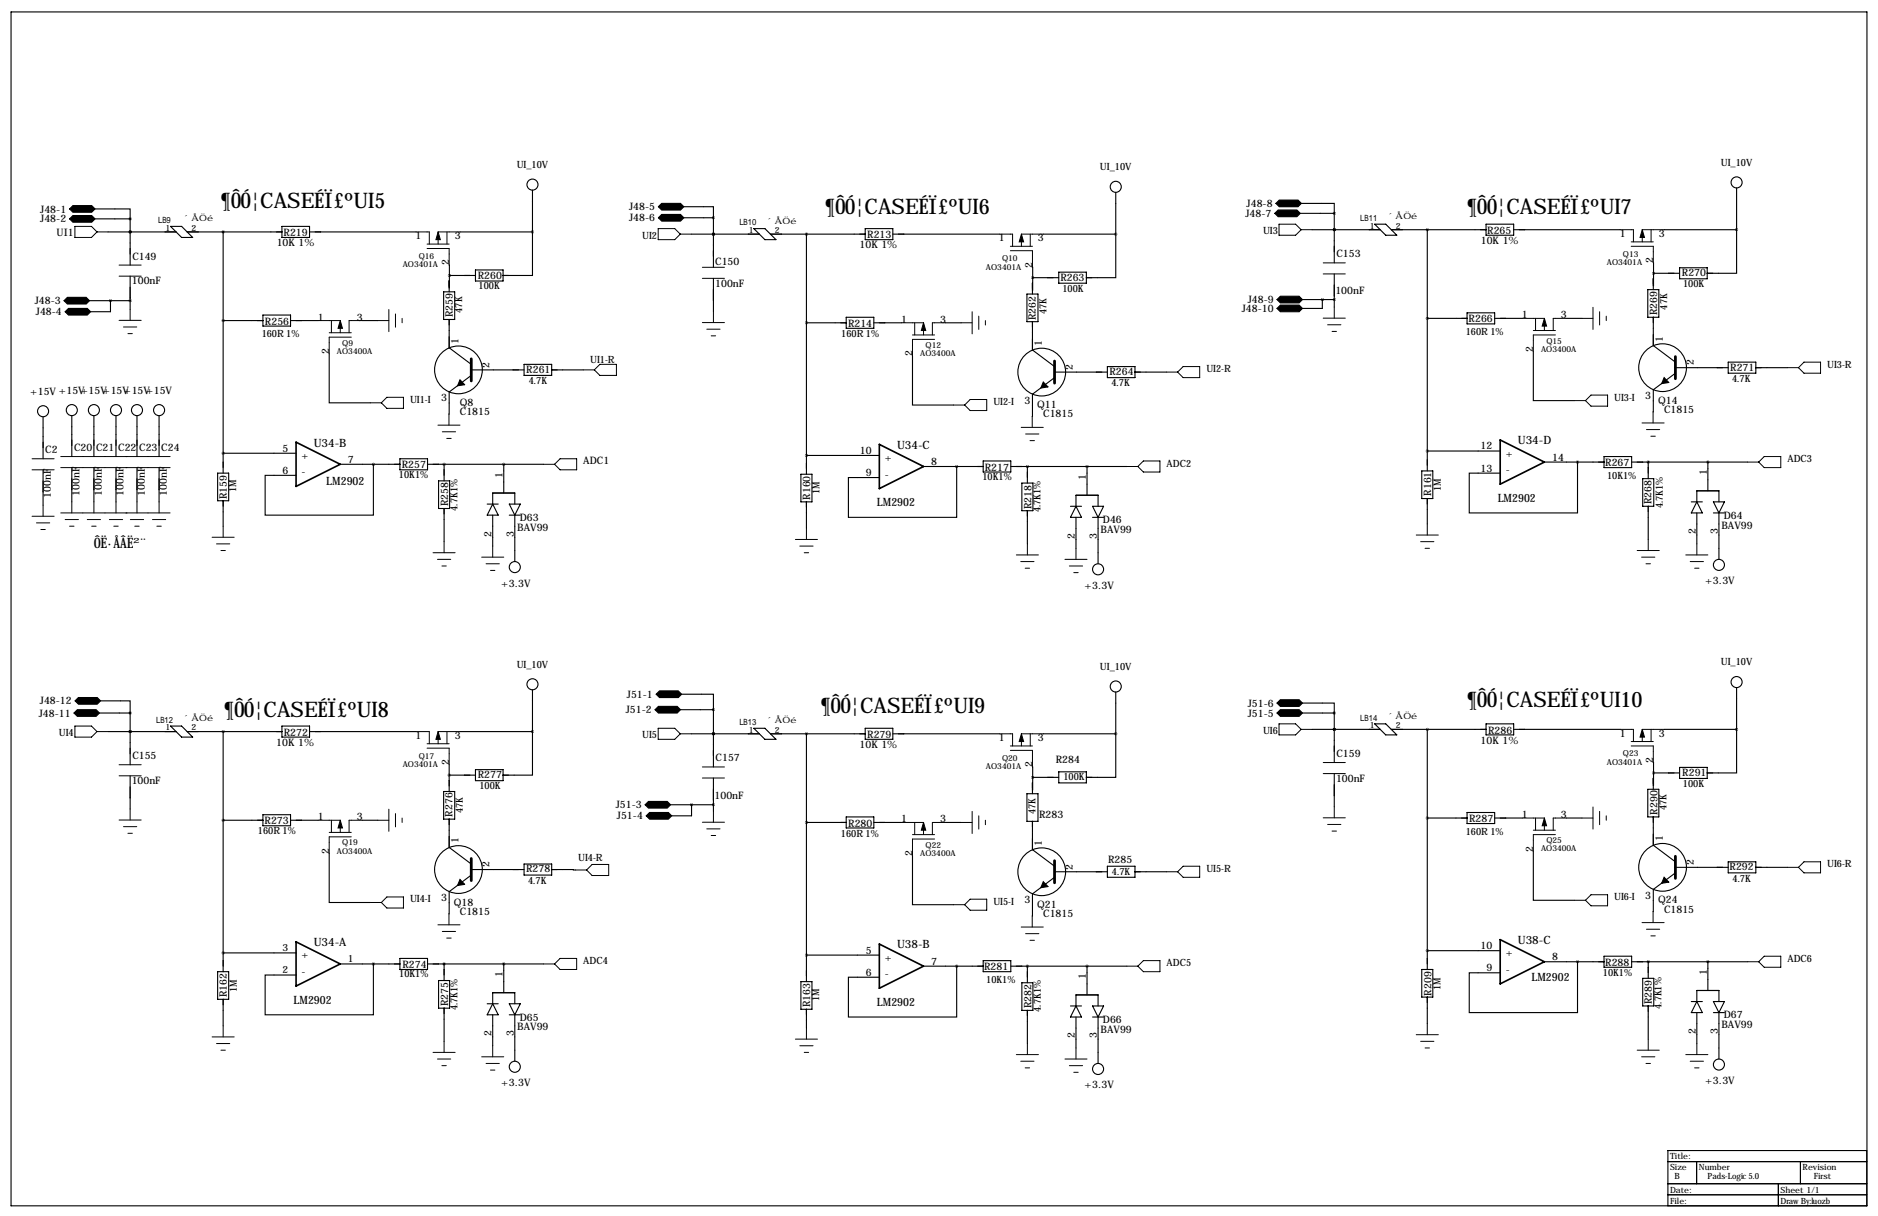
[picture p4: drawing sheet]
<svg xmlns="http://www.w3.org/2000/svg" width="432mm" height="279mm" viewBox="0 0 432 279" stroke-linecap="round" stroke-linejoin="round" font-family="sans-serif">
<g fill="none" stroke="#000" stroke-width=".25">
<path d="M2.5 2.7h426.8v274.4h-426.8zM21.8 50.3h8.1M21.8 48h8.1v2.3M24.8 53.3h15.7M29.9 53.3h.1M29.9 50.3v10.6M39.2 52h2.6l2.5 2.6h-2.5zM43 53.3h21.8M51.3 53.3v55.4M64.8 52h6.4v2.6h-6.4zM71.2 53.3h24.5M105.8 53.3h16.6"/>
<path d="M122.4 53.3v10h-6.7M122.4 43.7v9.6M157.2 47.5h6.8v2.5M157.2 50h6.8M159 53.8h15.6M164 53.8h.1M164 50v11.4M173.3 52.5h2.6l2.5 2.6h-2.5zM177.1 53.8h21.8M185.4 53.8v55.2M198.9 52.5h6.4v2.6h-6.4zM205.3 53.8h24.5"/>
<path d="M239.9 53.8h16.6M256.5 53.8v10h-6.7M256.5 44.2v9.6M299 49h7.8M299.2 46.7h7.6v2.3M301.7 52.8h15.6M306.8 52.8h.1M306.8 49v11.4M316.1 51.5h2.5l2.6 2.6h-2.6zM319.9 52.8h21.8M328.2 52.8v55.4M341.7 51.5h6.3v2.6h-6.3z"/>
<path d="M348 52.8h24.5M382.7 52.8h16.6M399.3 52.8v10h-6.8M399.3 43.2v9.6M20.6 69.1h9.3M25.4 69.1v2.5h-4.6M29.9 63.4v7.7M51.3 73.7h9.2M60.5 72.4h6.3v2.5h-6.3zM66.8 73.7h6.4M83.3 73.7h3.6M102 67.1h2.5v6.3h-2.5z"/>
<path d="M103.3 60.9v2.4M103.3 73.4v6.5l5.1 3.8M103.3 63.3v3.8M103.3 63.3h6M109.3 62h6.4v2.6h-6.4zM164 64v7.6M185.4 74.2h9.2M194.6 72.9h6.3v2.5h-6.3zM200.9 74.2h6.4M217.4 74.2h3.6M236.1 67.6h2.6v6.3h-2.6zM237.4 61.4v2.4"/>
<path d="M237.4 73.9v6.5l5.1 3.8M237.4 63.8v3.8M237.4 63.8h6M243.4 62.5h6.4v2.6h-6.4zM299.5 68.8h7.3M304 68.8h.1M304 68.8v2.1h-4.5M306.8 62.9v7.7M328.2 73.2h9.1M337.3 71.9h6.4v2.5h-6.4zM343.7 73.2h6.3M360.2 73.2h3.5"/>
<path d="M378.9 66.5h2.5v6.4h-2.5zM380.1 60.4l.1 2.4M380.1 72.9v6.5l5.1 3.8M380.2 62.8l-.1 3.7M380.2 62.8h6M386.2 61.5h6.3v2.6h-6.3zM9.9 95.8v9.6M16.5 95.5v9.4M21.6 95.5v9.4M26.7 95.5v9.4M31.5 95.5v9.4M36.6 95.5v9.4"/>
<path d="M75.7 81.3v11.3h9.4M108.4 86.3l-5.1 3.8-.1 5M108.4 85h12.1M120.5 83.7h6.3v2.6h-6.3zM126.8 85h7.3M209.8 81.8v11.3h9.5M242.5 86.8l-5.1 3.8-.1 5.1M242.5 85.5h12.1M254.6 84.2h6.4v2.6h-6.4zM261 85.5h7.2M352.6 80.8v11.2h9.4M385.2 85.8l-5.1 3.8v5"/>
<path d="M385.2 84.5h12.2M397.4 83.2h6.3v2.6h-6.3zM403.7 84.5h7.3M9.9 107.9v8.2M16.5 107.4v7.9M21.6 107.4v7.9M26.7 107.4v7.9M31.5 107.4v7.9M36.6 107.4v7.9M50 108.7h2.6v6.4h-2.6zM51.3 104.1h16.8M51.3 115.1v5.8"/>
<path d="M78.2 106.7h13.7M85.9 106.7v11.7h-24.9v-9.2h7.1M91.9 105.4h6.4v2.5h-6.4zM98.3 106.7h26.7M100.8 110.5h2.6v6.3h-2.6zM102.1 106.7v3.8M102.1 116.8v7.7M112 115.8h2.6M113.3 115.8l1.3 2.6h-2.6zM113.3 115.8v-2.5h5.1v2.5M113.3 118.4v7.1M115.8 106.7v6.6"/>
<path d="M117.1 118.4h2.5M117.1 115.8h2.5l-1.2 2.6zM118.4 118.4v10.6M184.1 109h2.6v6.3h-2.6zM185.4 104.6h16.8M185.4 115.3v6.1M212.3 107.2h13.8M220 107.2v11.7h-24.9v-9.2h7.1M226.1 105.9h6.3v2.6h-6.3zM232.4 107.2h26.7M234.9 111h2.6v6.3h-2.6zM236.2 107.2v3.8"/>
<path d="M236.2 117.3v7.7M246.1 116.3h2.6M247.4 116.3l1.3 2.6h-2.6zM247.4 116.3v-2.5h5.1v2.5M247.4 118.9v7.1M249.9 107.2v6.6M251.2 118.9h2.5M251.2 116.3h2.5l-1.2 2.6zM252.5 118.9v10.6M326.9 108.2h2.5v6.4h-2.5zM328.2 103.6h16.7M328.2 114.6v5.8"/>
<path d="M355.1 106.2h13.7M362.7 106.2v11.7h-24.9v-9.2h7.1M368.8 104.9h6.4v2.5h-6.4zM375.2 106.2h26.6M377.7 110h2.5v6.3h-2.5zM379 106.2v3.8M379 116.3v7.7M388.9 115.3h2.5M390.1 115.3l1.3 2.6h-2.5zM390.1 115.3v-2.5h5.1v2.5M390.1 117.9v7.1M392.7 106.2v6.6"/>
<path d="M394 117.9h2.5M394 115.3h2.5l-1.3 2.6zM395.2 117.9v10.6M122.4 158.5v9.6M156.7 159.5h7.3v3.6M256.5 159v9.6M399.3 158v9.6M22.9 163.8h7M23.1 161h6.8v2.8M24.8 168.1h15.7M29.9 168.1h.1M29.9 163.8v11.9"/>
<path d="M29.9 178.3v7.6M39.2 166.8h2.6l2.5 2.6h-2.5zM43 168.1h21.8M51.3 168.1v55.2M64.8 166.8h6.4v2.6h-6.4zM71.2 168.1h24.5M103.3 178.1h6M103.3 178.1v3.8M103.3 175.7v2.4M105.8 168.1h16.6M109.3 176.8h6.4v2.6h-6.4zM122.4 168.1v10h-6.7"/>
<path d="M156.5 163.1h7.5M159 168.6h15.6M164 168.6h.1M164 163.1v13.1M164 178.8v7.6M173.3 167.3h2.6l2.5 2.6h-2.5zM177.1 168.6h21.8M185.4 168.6v57M198.9 167.3h6.4v2.6h-6.4zM205.3 168.6h24.5M237.4 176.2v2.4M237.4 178.6v3.8"/>
<path d="M237.4 178.6h6M239.9 168.6h16.6M243.4 177.3h6.4v2.6h-6.4zM256.5 168.6v10h-6.7M299.5 161.5h7.3v2.3M299.5 163.8h7.3M301.7 167.6h15.6M306.8 167.6h.1M306.8 163.8v11.4M306.8 177.7v7.7M316.1 166.3h2.5l2.6 2.6h-2.6zM319.9 167.6h21.8"/>
<path d="M328.2 167.6v55.2M341.7 166.3h6.3v2.6h-6.3zM348 167.6h24.5M380.1 175.2l.1 2.4M380.2 177.6l-.1 3.8M380.2 177.6h6M382.7 167.6h16.6M386.2 176.3h6.3v2.6h-6.3zM399.3 167.6v10h-6.8M51.3 188.5h9.2M60.5 187.2h6.3v2.5h-6.3zM66.8 188.5h6.4"/>
<path d="M75.7 196.1v11.3h9.4M83.3 188.5h3.6M102 181.9h2.5v6.3h-2.5zM103.3 188.2v6.5l5.1 3.8M108.4 199.8h12.1M120.5 198.5h6.3v2.6h-6.3zM126.8 199.8l5.5 .1M154.2 184.9h9.8M159 184.9v2.6h-4.6M185.4 189h9.2M194.6 187.7h6.3v2.5h-6.3zM200.9 189h6.4"/>
<path d="M209.8 196.6v11.3h9.5M217.4 189h3.6M236.1 182.4h2.6v6.3h-2.6zM237.4 188.7v6.5l5.1 3.8M254.6 199h6.4v2.6h-6.4zM328.2 188h9.1M337.3 186.7h6.4v2.5h-6.4zM343.7 188h6.3M352.6 195.6v11.3h9.4M360.2 188h3.5M378.9 181.4h2.5v6.3h-2.5zM380.1 187.7v6.5l5.1 3.8"/>
<path d="M385.2 199.3h12.2M397.4 198h6.3v2.6h-6.3zM403.7 199.3h7.3M51.3 218.9h16.8M108.4 201.1l-5.1 3.8-.1 5.1M185.4 219.5h16.8M242.5 201.6l-5.1 3.8-.1 5.1M242.5 200.3h12.1M261 200.3h7.2M328.2 218.4h16.7M368.8 219.7h6.4v2.5h-6.4zM385.2 200.6l-5.1 3.8v5"/>
<path d="M50 223.3h2.6v6.3h-2.6zM51.3 229.6v6.1M78.2 221.5h13.7M85.9 221.5v11.7h-24.9v-9.2h7.1M91.9 220.2h6.4v2.6h-6.4zM98.3 221.5h26.7M100.8 225.3h2.6v6.3h-2.6zM102.1 221.5v3.8M102.1 231.6v7.7M112 230.6h2.6M113.3 230.6v-2.5h5.1v2.5M113.3 233.2v7.1"/>
<path d="M113.3 230.6l1.3 2.6h-2.6zM115.8 221.5v6.6M117.1 233.2h2.5M117.1 230.6h2.5l-1.2 2.6zM118.4 233.2v10.6M184.1 225.6h2.6v6.3h-2.6zM185.4 231.9v4.3M212.3 222h13.8M220 222v11.7h-24.9v-9.2h7.1M226.1 220.7h6.3v2.6h-6.3zM232.4 222h26.7M234.9 225.8h2.6v6.4h-2.6z"/>
<path d="M236.2 222v3.8M236.2 232.2v7.6M246.1 231.1h2.6M247.4 231.1v-2.5h5.1v2.5M247.4 233.7v7.1M247.4 231.1l1.3 2.6h-2.6zM249.9 222v6.6M251.2 233.7h2.5M251.2 231.1h2.5l-1.2 2.6zM252.5 233.7v10.6M326.9 222.8h2.5v6.3h-2.5zM328.2 229.1v6.1"/>
<path d="M355.1 221h13.7M362.7 221v11.7h-24.9v-9.2h7.1M375.2 221h26.6M377.7 224.8h2.5v6.3h-2.5zM379 221v3.8M379 231.1v7.7M388.9 230.1h2.5M390.1 230.1v-2.5h5.1v2.5M390.1 232.7v7.1M390.1 230.1l1.3 2.6h-2.5zM392.7 221v6.6M394 232.7h2.5"/>
<path d="M394 230.1h2.5l-1.3 2.6zM395.2 232.7v10.6M383.5 266.9h45.7M383.5 277.1v-12.7h45.7v12.7M383.5 272h45.7M383.5 274.5h45.7M390.1 266.9v5.1M408.9 272v5.1M414 266.9v5.1"/>
<circle cx="122.4" cy="42.4" r="1.27"/>
<circle cx="256.5" cy="42.9" r="1.27"/>
<circle cx="399.3" cy="41.9" r="1.27"/>
<circle cx="9.9" cy="94.5" r="1.27"/>
<circle cx="16.5" cy="94.2" r="1.27"/>
<circle cx="21.6" cy="94.2" r="1.27"/>
<circle cx="26.7" cy="94.2" r="1.27"/>
<circle cx="31.5" cy="94.2" r="1.27"/>
<circle cx="36.6" cy="94.2" r="1.27"/>
<circle cx="105.4" cy="85" r="5.5"/>
<circle cx="239.5" cy="85.5" r="5.5"/>
<circle cx="382.3" cy="84.5" r="5.5"/>
<circle cx="118.4" cy="130.3" r="1.27"/>
<circle cx="252.5" cy="130.8" r="1.27"/>
<circle cx="395.2" cy="129.8" r="1.27"/>
<circle cx="122.4" cy="157.2" r="1.27"/>
<circle cx="256.5" cy="157.7" r="1.27"/>
<circle cx="399.3" cy="156.7" r="1.27"/>
<circle cx="105.4" cy="199.8" r="5.5"/>
<circle cx="382.3" cy="199.3" r="5.5"/>
<circle cx="239.5" cy="200.3" r="5.5"/>
<circle cx="118.4" cy="245.1" r="1.27"/>
<circle cx="252.5" cy="245.6" r="1.27"/>
<circle cx="395.2" cy="244.6" r="1.27"/>
</g>
<g fill="none" stroke="#000" stroke-width=".23">
<path d="M17.2 52h3.8l1.3 1.3-1.3 1.3h-3.8zM22.3 53.3h2.5M95.7 53.3h3v2.8M98.2 56.1h5.1M98.2 57.1h5.1v3.8M100.7 54.6v1.5M100.7 53.3h5.1M102.8 53.3v2.8M151.3 52.5h3.8l1.3 1.3-1.3 1.3h-3.8zM156.4 53.8h2.6M229.8 53.8h3v2.8M232.3 56.6h5.1"/>
<path d="M232.3 57.6h5.1v3.8M234.8 55.1v1.5M234.8 53.8h5.1M236.9 53.8v2.8M294.1 51.5h3.8l1.3 1.3-1.3 1.3h-3.8zM299.2 52.8h2.5M372.5 52.8h3.1v2.8M375.1 56.6h5v3.8M375.1 55.6h5M377.6 54.1v1.5M377.6 52.8h5.1M379.6 52.8v2.8"/>
<path d="M27.4 60.9h5.1M27.4 63.4h5.1M27.4 73.6h5.1M28.4 75.1h3M29.4 76.7h1M29.9 71.1v2.5M73.2 73.7h5M75.7 76.5h5.1M76.2 73.7v2.8M78.2 74.9v1.6M80.8 77.5h-5.1v3.8M83.3 73.7h-3v2.8"/>
<path d="M86.9 73.7h2.5M89.4 71.1v5.1M90.9 72.1v3.1M92.5 73.2v1M161.5 61.4h5.1M161.5 64h5.1M161.5 74.1h5.1M162.5 75.6h3.1M163.5 77.2h1M164 71.6v2.5M207.3 74.2h5M209.8 77h5.1"/>
<path d="M210.3 74.2v2.8M212.3 75.4v1.6M214.9 78h-5.1v3.8M217.4 74.2h-3v2.8M221 74.2h2.5M223.5 71.6v5.1M225 72.6v3.1M226.6 73.7v1M304.2 60.4h5.1M304.2 62.9h5.1M304.2 73.1h5.1M305.3 74.6h3"/>
<path d="M306.3 76.1h1M306.8 70.6v2.5M350 73.2h5.1M352.6 75.9h5M353.1 73.2v2.7M355.1 74.4v1.5M357.6 77h-5v3.8M360.2 73.2h-3.1v2.7M363.7 73.2h2.6M366.3 70.6v5.1M367.8 71.6v3.1M369.3 72.6v1.1"/>
<path d="M85.1 92.6h2.6M87.7 92.6l1.3-1.3h3.8v2.5h-3.8zM100.7 97.7h5.1M101.7 99.2h3M103.2 95.1v2.6M134.1 85h2.6M136.7 85l1.2-1.3h3.8v2.6h-3.8zM219.3 93.1h2.5M221.8 93.1l1.3-1.3h3.8v2.5h-3.8zM234.8 98.2h5.1M235.8 99.7h3.1M237.3 95.7v2.5"/>
<path d="M268.2 85.5h2.6M272 84.2h3.8v2.6h-3.8l-1.2-1.3zM362 92h2.5M364.5 92l1.3-1.2h3.8v2.5h-3.8zM377.5 97.2h5.1M378.6 98.7h3M380.1 94.6v2.6M411 84.5h2.5M414.8 83.2h3.8v2.6h-3.8l-1.3-1.3zM7.4 105.4h5M7.4 107.9h5M7.4 118.6h5"/>
<path d="M9.9 116.1v2.5M14 104.9h25.1M14 107.4h25.1M14 117.9h25.1M15 119.4h3M16.5 115.3v2.6M20.1 119.4h3M21.6 115.3v2.6M25.1 119.4h3.1M26.7 115.3v2.6M30 119.4h3M31.5 115.3v2.6"/>
<path d="M35.1 119.4h3M36.6 115.3v2.6M102.7 100.7h1M125 106.7h2.5M128.8 105.4h3.8v2.5h-3.8l-1.3-1.2zM236.8 101.2h1M259.1 107.2h2.5M261.6 107.2l1.3-1.3h3.8v2.6h-3.8zM379.6 100.2h1M401.8 106.2h2.6M405.6 104.9h3.8v2.5h-3.8l-1.2-1.2zM8.4 120.1h3"/>
<path d="M9.4 121.7h1M16 120.9h1M21.1 120.9h1M26.2 120.9h1M31 120.9h1M36.1 120.9h1M48.8 123.4h5M49.8 125h3M50.8 126.5h1M51.3 120.9v2.5M99.6 127h5M100.6 128.5h3"/>
<path d="M101.6 130h1M102.1 124.5v2.5M110.7 128h5.1M111.8 129.5h3M112.8 131.1h1M113.3 125.5v2.5M182.9 124h5.1M183.9 125.5h3M184.9 127h1M185.4 121.4v2.6M233.7 127.5h5.1M234.7 129h3"/>
<path d="M235.7 130.6h1M236.2 125v2.5M244.9 128.5h5M245.9 130h3M246.9 131.6h1M247.4 126v2.5M325.6 122.9h5.1M326.6 124.5h3.1M327.7 126h1M328.2 120.4v2.5M376.4 126.5h5.1M377.4 128h3.1"/>
<path d="M378.5 129.5h1M379 124v2.5M387.6 127.5h5.1M388.6 129h3.1M389.6 130.6h1.1M390.1 125v2.5M17.2 166.8h3.8l1.3 1.3-1.3 1.3h-3.8zM22.3 168.1h2.5M27.4 175.7h5.1M27.4 178.3h5.1M95.7 168.1h3v2.8M98.2 171.9h5.1v3.8"/>
<path d="M98.2 170.9h5.1M100.7 169.4v1.5M100.7 168.1h5.1M102.8 168.1v2.8M151.3 167.3h3.8l1.3 1.3-1.3 1.3h-3.8zM156.4 168.6h2.6M161.5 176.2h5.1M161.5 178.8h5.1M229.8 168.6h3v2.8M232.3 172.4h5.1v3.8M232.3 171.4h5.1M234.8 169.9v1.5"/>
<path d="M234.8 168.6h5.1M236.9 168.6v2.8M294.1 166.3h3.8l1.3 1.3-1.3 1.3h-3.8zM299.2 167.6h2.5M304.2 175.2h5.1M304.2 177.7h5.1M372.5 167.6h3.1v2.8M375.1 171.4h5v3.8M375.1 170.4h5M377.6 168.9v1.5M377.6 167.6h5.1M379.6 167.6v2.8"/>
<path d="M27.4 188.4h5.1M28.4 189.9h3M29.4 191.5h1M29.9 185.9v2.5M73.2 188.5h5M75.7 191.3h5.1M76.2 188.5v2.8M78.2 189.7v1.6M80.8 192.3h-5.1v3.8M83.3 188.5h-3v2.8M86.9 188.5h2.5M89.4 185.9v5.1"/>
<path d="M90.9 186.9v3.1M92.5 188v1M132.3 199.9h2.6M136.1 198.6h3.9v2.6h-3.9l-1.2-1.3zM161.5 188.9h5.1M162.5 190.4h3.1M163.5 192h1M164 186.4v2.5M207.3 189h5M209.8 191.8h5.1M210.3 189v2.8M212.3 190.2v1.6"/>
<path d="M214.9 192.8h-5.1v3.8M217.4 189h-3v2.8M221 189h2.5M223.5 186.4v5.1M225 187.5v3M226.6 188.5v1M272 199h3.8v2.6h-3.8l-1.2-1.3zM304.2 187.9h5.1M305.3 189.4h3M306.3 191h1M306.8 185.4v2.5M350 188h5.1"/>
<path d="M352.6 190.8h5M353.1 188v2.8M355.1 189.2v1.6M357.6 191.8h-5v3.8M360.2 188h-3.1v2.8M363.7 188h2.6M366.3 185.4v5.1M367.8 186.4v3.1M369.3 187.5v1M411 199.3h2.5M414.8 198h3.8v2.6h-3.8l-1.3-1.3zM85.1 207.4h2.6"/>
<path d="M89 206.1h3.8v2.5h-3.8l-1.3-1.2zM100.7 212.5h5.1M101.7 214h3M102.7 215.5h1M103.2 210v2.5M219.3 207.9h2.5M221.8 207.9l1.3-1.3h3.8v2.5h-3.8zM234.8 213h5.1M235.8 214.5h3.1M236.8 216.1h1M237.3 210.5v2.5M268.2 200.3h2.6"/>
<path d="M362 206.9h2.5M365.8 205.6h3.8v2.5h-3.8l-1.3-1.2zM377.5 212h5.1M378.6 213.5h3M379.6 215h1M380.1 209.4v2.6M405.6 219.7h3.8v2.5h-3.8l-1.2-1.2zM48.8 238.3h5M49.8 239.8h3M51.3 235.7v2.6M102.1 239.3v2.5M125 221.5h2.5"/>
<path d="M127.5 221.5l1.3-1.3h3.8v2.6h-3.8zM182.9 238.8h5.1M185.4 236.2v2.6M236.2 239.8v2.5M259.1 222h2.5M261.6 222l1.3-1.3h3.8v2.6h-3.8zM325.6 237.7h5.1M326.6 239.3h3.1M328.2 235.2v2.5M379 238.8v2.5M390.1 239.8v2.5M401.8 221h2.6"/>
<path d="M50.8 241.3h1M99.6 241.8h5M100.6 243.3h3M101.6 244.9h1M110.7 242.8h5.1M111.8 244.3h3M112.8 245.9h1M113.3 240.3v2.5M183.9 240.3h3M184.9 241.8h1M233.7 242.3h5.1M234.7 243.8h3"/>
<path d="M235.7 245.4h1M244.9 243.3h5M245.9 244.9h3M246.9 246.4h1M247.4 240.8v2.5M327.7 240.8h1M376.4 241.3h5.1M377.4 242.8h3.1M378.5 244.3h1M387.6 242.3h5.1M388.6 243.8h3.1M389.6 245.4h1.1"/>
</g>
<path d="M68.1 101.6l10.1 5.1-10.1 5.1zM202.2 102.1l10.1 5.1-10.1 5.1zM344.9 101.1l10.2 5.1-10.2 5.1zM68.1 216.4l10.1 5.1-10.1 5.1zM202.2 216.9l10.1 5.1-10.1 5.1zM344.9 215.9l10.2 5.1-10.2 5.1z" fill="none" stroke="#000" stroke-width=".38"/>
<path d="M100.7 53.3l.5 1.8h-1zM234.8 53.8l.6 1.8h-1.1zM377.6 52.8l.5 1.8h-1zM78.2 73.7l.5 1.7h-1zM212.3 74.2l.6 1.7h-1.1zM355.1 73.2l.5 1.7h-1zM100.7 168.1l.5 1.8h-1zM234.8 168.6l.6 1.8h-1.1zM377.6 167.6l.5 1.8h-1zM78.2 188.5l.5 1.7h-1zM212.3 189l.6 1.8h-1.1zM355.1 188l.5 1.7h-1z" fill="#000" stroke="#000" stroke-width=".23"/>
<path d="M108.4 82.4v5.1M242.5 83v5M385.2 81.9v5.1M108.4 197.3v5M242.5 197.8v5M385.2 196.7v5.1" fill="none" stroke="#000" stroke-width=".63"/>
<g fill="#000" stroke="#000" stroke-width=".25">
<path d="M16.8 47.2h4.3l.7 .8-.7 .8h-4.3l-.8-.8zM16 50.3l.8-.8h4.3l.7 .8-.7 .8h-4.3zM152.1 46.7h4.4l.7 .8-.7 .8h-4.4l-.7-.8zM152.1 49.3h4.4l.7 .7-.7 .8h-4.4l-.7-.8zM293.9 48.3h4.3l.8 .7-.8 .8h-4.3l-.8-.8zM293.4 46.7l.7-.7h4.3l.8 .7-.8 .8h-4.3zM15.5 68.3h4.3l.8 .8-.8 .7h-4.3l-.8-.7zM15 71.6l.7-.7h4.4l.7 .7-.7 .8h-4.4zM293.6 68.8l.8-.7h4.3l.8 .7-.8 .8h-4.3zM294.4 70.1h4.3l.8 .8-.8 .7h-4.3l-.8-.7zM105.8 87.3l1 1.1-1.6 .2zM239.9 87.8l1 1.1-1.6 .3z"/>
<path d="M382.6 86.8l1.1 1.1-1.6 .2zM150.9 159.5l.7-.7h4.4l.7 .7-.7 .8h-4.4zM17.8 163.1h4.3l.8 .7-.8 .8h-4.3l-.8-.8zM18 160.3h4.4l.7 .7-.7 .8h-4.4l-.7-.8zM150.6 163.1l.8-.8h4.3l.8 .8-.8 .7h-4.3zM294.4 163.1h4.3l.8 .7-.8 .8h-4.3l-.8-.8zM294.4 160.8h4.3l.8 .7-.8 .8h-4.3l-.8-.8zM148.3 184.9l.8-.8h4.3l.8 .8-.8 .8h-4.3zM148.6 187.5l.8-.8h4.3l.7 .8-.7 .7h-4.3zM105.8 202.1l1 1.1-1.6 .3zM239.9 202.6l1 1.1-1.6 .3zM382.6 201.6l1.1 1.1-1.6 .2z"/>
</g>
<path d="M103.3 63.3a.05 .05 0 0 0 .1 0 .05 .05 0 0 0-.1 0zM122.4 53.3a.05 .05 0 0 0 .1 0 .05 .05 0 0 0-.1 0zM85.8 106.7a.05 .05 0 0 0 .1 0 .05 .05 0 0 0-.1 0zM164 53.8a.05 .05 0 0 0 .1 0 .05 .05 0 0 0-.1 0zM237.4 63.8a.05 .05 0 0 0 .1 0 .05 .05 0 0 0-.1 0zM256.5 53.8a.05 .05 0 0 0 .1 0 .05 .05 0 0 0-.1 0zM249.9 107.2a.05 .05 0 0 0 .1 0 .05 .05 0 0 0-.1 0zM219.9 107.2a.05 .05 0 0 0 .1 0 .05 .05 0 0 0-.1 0zM328.1 52.8a.05 .05 0 0 0 .1 0 .05 .05 0 0 0-.1 0zM328.1 73.2a.05 .05 0 0 0 .1 0 .05 .05 0 0 0-.1 0zM328.1 103.6a.05 .05 0 0 0 .1 0 .05 .05 0 0 0-.1 0zM378.9 106.2a.05 .05 0 0 0 .1 0 .05 .05 0 0 0-.1 0zM122.4 168.1a.05 .05 0 0 0 .1 0 .05 .05 0 0 0-.1 0zM85.8 221.5a.05 .05 0 0 0 .1 0 .05 .05 0 0 0-.1 0zM164 168.6a.05 .05 0 0 0 .1 0 .05 .05 0 0 0-.1 0zM237.4 178.6a.05 .05 0 0 0 .1 0 .05 .05 0 0 0-.1 0zM256.5 168.6a.05 .05 0 0 0 .1 0 .05 .05 0 0 0-.1 0zM249.9 222a.05 .05 0 0 0 .1 0 .05 .05 0 0 0-.1 0zM219.9 222a.05 .05 0 0 0 .1 0 .05 .05 0 0 0-.1 0zM328.1 167.6a.05 .05 0 0 0 .1 0 .05 .05 0 0 0-.1 0zM328.1 188a.05 .05 0 0 0 .1 0 .05 .05 0 0 0-.1 0zM328.1 218.4a.05 .05 0 0 0 .1 0 .05 .05 0 0 0-.1 0zM378.9 221a.05 .05 0 0 0 .1 0 .05 .05 0 0 0-.1 0zM164 53.8a.05 .05 0 0 0 .1 0 .05 .05 0 0 0-.1 0zM164 50a.05 .05 0 0 0 .1 0 .05 .05 0 0 0-.1 0zM304 68.8a.05 .05 0 0 0 .1 0 .05 .05 0 0 0-.1 0zM164 168.6a.05 .05 0 0 0 .1 0 .05 .05 0 0 0-.1 0zM164 163.1a.05 .05 0 0 0 .1 0 .05 .05 0 0 0-.1 0zM164 184.9a.05 .05 0 0 0 .1 0 .05 .05 0 0 0-.1 0z" fill="#000" stroke="#000" stroke-width=".63"/>
<g font-size="4.9">
<text x="50.8" y="47.8">¶ÔÓ¦CASEÉÏ£ºUI5</text>
<text x="189.7" y="49.3">¶ÔÓ¦CASEÉÏ£ºUI6</text>
<text x="337.3" y="49.3">¶ÔÓ¦CASEÉÏ£ºUI7</text>
<text x="51.6" y="164.8">¶ÔÓ¦CASEÉÏ£ºUI8</text>
<text x="188.7" y="163.8">¶ÔÓ¦CASEÉÏ£ºUI9</text>
<text x="337.3" y="162.6">¶ÔÓ¦CASEÉÏ£ºUI10</text>
</g>
<text font-size="3.3" x="21.6" y="126">ÔË·ÅÂË²¨</text>
<g font-size="2.6">
<text x="72.1" y="102.6">U34-B</text>
<text x="206.2" y="103.1">U34-C</text>
<text x="349" y="102.1">U34-D</text>
<text x="75" y="111.5">LM2902</text>
<text x="201.6" y="116.3">LM2902</text>
<text x="344.4" y="115.3">LM2902</text>
<text x="72.1" y="217.4">U34-A</text>
<text x="206.2" y="217.9">U38-B</text>
<text x="349" y="216.9">U38-C</text>
<text x="352.1" y="225.4">LM2902</text>
<text x="67.5" y="230.6">LM2902</text>
<text x="201.6" y="231.1">LM2902</text>
</g>
<g font-size="2.4">
<text x="286.6" y="47.6">J48-8</text>
<text x="9.3" y="48.8">J48-1</text>
<text x="9.3" y="51.1">J48-2</text>
<text x="144.6" y="48.3">J48-5</text>
<text x="144.6" y="50.9">J48-6</text>
<text x="286.4" y="49.9">J48-7</text>
<text x="341.9" y="53.7">R265</text>
<text x="13" y="54.3">UI1</text>
<text x="30.4" y="59.6">C149</text>
<text x="63.6" y="56.6">10K 1%</text>
<text x="65.2" y="54.3">R219</text>
<text x="95.6" y="55">1</text>
<text x="104.5" y="55">3</text>
<text x="197.6" y="57">10K 1%</text>
<text x="199.4" y="54.8">R213</text>
<text x="229.7" y="55.5">1</text>
<text x="238.7" y="55.5">3</text>
<text x="307.3" y="59.1">C153</text>
<text x="340.5" y="56">10K 1%</text>
<text x="372.4" y="54.4">1</text>
<text x="381.4" y="54.4">3</text>
<text x="30.3" y="65.4">100nF</text>
<text x="103.3" y="61" transform="rotate(-90 103.3 61)">2</text>
<text x="109.8" y="64">R260</text>
<text x="164.4" y="60.9">C150</text>
<text x="164.4" y="65.9">100nF</text>
<text x="237.4" y="61.5" transform="rotate(-90 237.4 61.5)">2</text>
<text x="243.8" y="64.5">R263</text>
<text x="380.1" y="60.5" transform="rotate(-90 380.1 60.5)">2</text>
<text x="386.7" y="63.4">R270</text>
<text x="8" y="69.9">J48-3</text>
<text x="285.5" y="71.7">J48-10</text>
<text x="286.9" y="69.7">J48-9</text>
<text x="307" y="67.7">100nF</text>
<text x="8.2" y="72.5">J48-4</text>
<text x="60.9" y="74.6">R256</text>
<text x="73.1" y="73.7">1</text>
<text x="82" y="73.7">3</text>
<text x="104.1" y="72.9" transform="rotate(-90 104.1 72.9)">R259</text>
<text x="195" y="75.1">R214</text>
<text x="207.2" y="74.2">1</text>
<text x="216.2" y="74.2">3</text>
<text x="238.2" y="73.5" transform="rotate(-90 238.2 73.5)">R262</text>
<text x="337.7" y="74.1">R266</text>
<text x="349.9" y="73.2">1</text>
<text x="358.9" y="73.2">3</text>
<text x="381" y="72.4" transform="rotate(-90 381 72.4)">R269</text>
<text x="75.7" y="81.4" transform="rotate(-90 75.7 81.4)">2</text>
<text x="105.4" y="79" transform="rotate(-90 105.4 79)">1</text>
<text x="209.8" y="81.9" transform="rotate(-90 209.8 81.9)">2</text>
<text x="239.6" y="79.5" transform="rotate(-90 239.6 79.5)">1</text>
<text x="352.6" y="80.9" transform="rotate(-90 352.6 80.9)">2</text>
<text x="382.3" y="78.5" transform="rotate(-90 382.3 78.5)">1</text>
<text x="389.4" y="84" transform="rotate(-90 389.4 84)">2</text>
<text x="112.6" y="84.5" transform="rotate(-90 112.6 84.5)">2</text>
<text x="121" y="85.6">R261</text>
<text x="246.7" y="85" transform="rotate(-90 246.7 85)">2</text>
<text x="255.1" y="86.1">R264</text>
<text x="397.8" y="85.2">R271</text>
<text x="6.9" y="90.7">+15V +15V</text>
<text x="18.6" y="90.4">+15V</text>
<text x="23.7" y="90.4">+15V</text>
<text x="28.5" y="90.4">+15V</text>
<text x="33.6" y="90.4">+15V</text>
<text x="101.4" y="92.2">3</text>
<text x="105.7" y="93.3">Q8</text>
<text x="105.7" y="95.4">C1815</text>
<text x="235.5" y="92.7">3</text>
<text x="238.5" y="93.8">Q11</text>
<text x="239.9" y="95.9">C1815</text>
<text x="378.3" y="91.7">3</text>
<text x="381.2" y="92.8">Q14</text>
<text x="382.6" y="94.9">C1815</text>
<text x="10.4" y="104.1">C2</text>
<text x="17" y="103.6">C20</text>
<text x="22.1" y="103.6">C21</text>
<text x="27.2" y="103.6">C22</text>
<text x="32" y="103.6">C23</text>
<text x="37.1" y="103.6">C24</text>
<text x="64.9" y="103.8">5</text>
<text x="80" y="106.3">7</text>
<text x="92.4" y="107.6">R257</text>
<text x="134.1" y="106.7">ADC1</text>
<text x="197.7" y="104.3">10</text>
<text x="214.1" y="106.8">8</text>
<text x="340.4" y="103.3">12</text>
<text x="356.9" y="105.8">14</text>
<text x="369.1" y="107.1">R267</text>
<text x="18.3" y="113.9" transform="rotate(-90 18.3 113.9)">100nF</text>
<text x="23.4" y="114" transform="rotate(-90 23.4 114)">100nF</text>
<text x="28.4" y="113.9" transform="rotate(-90 28.4 113.9)">100nF</text>
<text x="33.3" y="113.9" transform="rotate(-90 33.3 113.9)">100nF</text>
<text x="38.4" y="113.9" transform="rotate(-90 38.4 113.9)">100nF</text>
<text x="64.9" y="108.9">6</text>
<text x="115.6" y="109.7" transform="rotate(-90 115.6 109.7)">1</text>
<text x="199" y="109.4">9</text>
<text x="226.4" y="108.2">R217</text>
<text x="249.7" y="110.2" transform="rotate(-90 249.7 110.2)">1</text>
<text x="329.1" y="113.9" transform="rotate(-90 329.1 113.9)">R161</text>
<text x="340.4" y="108.4">13</text>
<text x="392.4" y="109.2" transform="rotate(-90 392.4 109.2)">1</text>
<text x="11.7" y="114.5" transform="rotate(-90 11.7 114.5)">100nF</text>
<text x="52.1" y="114.7" transform="rotate(-90 52.1 114.7)">R159</text>
<text x="103.1" y="116.3" transform="rotate(-90 103.1 116.3)">R258</text>
<text x="119.5" y="119.7">D63</text>
<text x="186.3" y="114.8" transform="rotate(-90 186.3 114.8)">R160</text>
<text x="237.1" y="117" transform="rotate(-90 237.1 117)">R218</text>
<text x="379.7" y="115.9" transform="rotate(-90 379.7 115.9)">R268</text>
<text x="396.4" y="119.2">D64</text>
<text x="113" y="123.3" transform="rotate(-90 113 123.3)">2</text>
<text x="118.1" y="123.3" transform="rotate(-90 118.1 123.3)">3</text>
<text x="118.9" y="122">BAV99</text>
<text x="247.1" y="123.8" transform="rotate(-90 247.1 123.8)">2</text>
<text x="252.2" y="123.8" transform="rotate(-90 252.2 123.8)">3</text>
<text x="253" y="122.5">BAV99</text>
<text x="253.6" y="120.2">D46</text>
<text x="389.9" y="122.8" transform="rotate(-90 389.9 122.8)">2</text>
<text x="395" y="122.8" transform="rotate(-90 395 122.8)">3</text>
<text x="395.8" y="121.4">BAV99</text>
<text x="115.2" y="134.8">+3.3V</text>
<text x="249.3" y="135.3">+3.3V</text>
<text x="392.1" y="134.3">+3.3V</text>
<text x="9.2" y="161.9">J48-12</text>
<text x="144.1" y="160.3">J51-1</text>
<text x="8.9" y="164.7">J48-11</text>
<text x="143.9" y="163.9">J51-2</text>
<text x="286.9" y="164.7">J51-5</text>
<text x="286.9" y="162.4">J51-6</text>
<text x="63.5" y="171.5">10K 1%</text>
<text x="65.2" y="169.1">R272</text>
<text x="95.6" y="169.8">1</text>
<text x="104.5" y="169.8">3</text>
<text x="197.6" y="172">10K 1%</text>
<text x="199.4" y="169.6">R279</text>
<text x="229.7" y="170.3">1</text>
<text x="238.7" y="170.3">3</text>
<text x="307.3" y="173.9">C159</text>
<text x="340.4" y="170.9">10K 1%</text>
<text x="342.1" y="168.6">R286</text>
<text x="372.4" y="169.3">1</text>
<text x="381.4" y="169.3">3</text>
<text x="30.4" y="174.4">C155</text>
<text x="103.3" y="175.8" transform="rotate(-90 103.3 175.8)">2</text>
<text x="109.8" y="178.7">R277</text>
<text x="164.5" y="175">C157</text>
<text x="237.4" y="176.3" transform="rotate(-90 237.4 176.3)">2</text>
<text x="242.7" y="175.2">R284</text>
<text x="307.2" y="179.7">100nF</text>
<text x="380.1" y="175.3" transform="rotate(-90 380.1 175.3)">2</text>
<text x="386.8" y="178.2">R291</text>
<text x="30.3" y="180.2">100nF</text>
<text x="141.6" y="185.7">J51-3</text>
<text x="164.3" y="183.5">100nF</text>
<text x="60.8" y="189.4">R273</text>
<text x="73.1" y="188.5">1</text>
<text x="82" y="188.5">3</text>
<text x="104" y="187.6" transform="rotate(-90 104 187.6)">R276</text>
<text x="141.9" y="188.3">J51-4</text>
<text x="195" y="189.9">R280</text>
<text x="207.2" y="189">1</text>
<text x="216.2" y="189">3</text>
<text x="238.9" y="187.8">R283</text>
<text x="337.8" y="189">R287</text>
<text x="349.9" y="188">1</text>
<text x="358.9" y="188">3</text>
<text x="381.1" y="187.2" transform="rotate(-90 381.1 187.2)">R290</text>
<text x="75.7" y="196.2" transform="rotate(-90 75.7 196.2)">2</text>
<text x="105.4" y="193.8" transform="rotate(-90 105.4 193.8)">1</text>
<text x="209.8" y="196.7" transform="rotate(-90 209.8 196.7)">2</text>
<text x="239.6" y="194.3" transform="rotate(-90 239.6 194.3)">1</text>
<text x="352.6" y="195.7" transform="rotate(-90 352.6 195.7)">2</text>
<text x="382.3" y="193.3" transform="rotate(-90 382.3 193.3)">1</text>
<text x="112.6" y="199.3" transform="rotate(-90 112.6 199.3)">2</text>
<text x="121" y="200.4">R278</text>
<text x="246.7" y="199.8" transform="rotate(-90 246.7 199.8)">2</text>
<text x="254.8" y="198.3">R285</text>
<text x="389.4" y="198.8" transform="rotate(-90 389.4 198.8)">2</text>
<text x="397.7" y="199.9">R292</text>
<text x="101.4" y="207">3</text>
<text x="104.4" y="208.1">Q18</text>
<text x="235.5" y="207.6">3</text>
<text x="238.5" y="208.6">Q21</text>
<text x="378.3" y="206.5">3</text>
<text x="381.2" y="207.6">Q24</text>
<text x="382.6" y="209.7">C1815</text>
<text x="105.7" y="210.2">C1815</text>
<text x="239.9" y="210.7">C1815</text>
<text x="199" y="219.1">5</text>
<text x="214.1" y="221.6">7</text>
<text x="340.4" y="218.1">10</text>
<text x="356.9" y="220.6">8</text>
<text x="369.1" y="221.9">R288</text>
<text x="92.5" y="222.4">R274</text>
<text x="115.6" y="224.5" transform="rotate(-90 115.6 224.5)">1</text>
<text x="199" y="224.2">6</text>
<text x="226.3" y="223">R281</text>
<text x="249.7" y="225" transform="rotate(-90 249.7 225)">1</text>
<text x="341.8" y="223.2">9</text>
<text x="392.4" y="224" transform="rotate(-90 392.4 224)">1</text>
<text x="52.2" y="229.1" transform="rotate(-90 52.2 229.1)">R162</text>
<text x="103" y="231.2" transform="rotate(-90 103 231.2)">R275</text>
<text x="186.3" y="231.4" transform="rotate(-90 186.3 231.4)">R163</text>
<text x="237.1" y="231.7" transform="rotate(-90 237.1 231.7)">R282</text>
<text x="329.1" y="228.7" transform="rotate(-90 329.1 228.7)">R209</text>
<text x="379.8" y="230.7" transform="rotate(-90 379.8 230.7)">R289</text>
<text x="396.4" y="234">D67</text>
<text x="113" y="238.1" transform="rotate(-90 113 238.1)">2</text>
<text x="118.1" y="238.1" transform="rotate(-90 118.1 238.1)">3</text>
<text x="118.9" y="236.8">BAV99</text>
<text x="119.5" y="234.5">D65</text>
<text x="247.1" y="238.6" transform="rotate(-90 247.1 238.6)">2</text>
<text x="252.2" y="238.6" transform="rotate(-90 252.2 238.6)">3</text>
<text x="253" y="237.3">BAV99</text>
<text x="253.6" y="235">D66</text>
<text x="389.9" y="237.6" transform="rotate(-90 389.9 237.6)">2</text>
<text x="395" y="237.6" transform="rotate(-90 395 237.6)">3</text>
<text x="395.8" y="236.3">BAV99</text>
<text x="115.2" y="249.6">+3.3V</text>
<text x="249.3" y="250.1">+3.3V</text>
<text x="392.1" y="249.1">+3.3V</text>
</g>
<g font-size="2.3">
<text x="118.8" y="38.6">UI_10V</text>
<text x="252.9" y="39.1">UI_10V</text>
<text x="395.7" y="38.1">UI_10V</text>
<text x="290.4" y="53.8">UI3</text>
<text x="147.7" y="54.8">UI2</text>
<text x="106.3" y="71.8" transform="rotate(-90 106.3 71.8)">47K</text>
<text x="110" y="66.5">100K</text>
<text x="244.3" y="67.1">100K</text>
<text x="383.3" y="71.1" transform="rotate(-90 383.3 71.1)">47K</text>
<text x="387" y="66">100K</text>
<text x="60.2" y="77.5">160R 1%</text>
<text x="193.4" y="77.4">160R 1%</text>
<text x="240.6" y="72.2" transform="rotate(-90 240.6 72.2)">47K</text>
<text x="337" y="77">160R 1%</text>
<text x="135.7" y="83.4">UI1-R</text>
<text x="121.6" y="88.2">4.7K</text>
<text x="255.5" y="88.7">4.7K</text>
<text x="277.4" y="85.5">UI2-R</text>
<text x="398.2" y="87.7">4.7K</text>
<text x="420.1" y="84.5">UI3-R</text>
<text x="94.3" y="92.6">UI1-I</text>
<text x="228.4" y="93.1">UI2-I</text>
<text x="371.1" y="92">UI3-I</text>
<text x="69.3" y="105.4">+</text>
<text x="203.5" y="105.9">+</text>
<text x="268.2" y="107.2">ADC2</text>
<text x="346.2" y="104.9">+</text>
<text x="411" y="106.2">ADC3</text>
<text x="54.3" y="113.1" transform="rotate(-90 54.3 113.1)">1M</text>
<text x="69.3" y="109.2">-</text>
<text x="91.7" y="109.9">10K1%</text>
<text x="188.4" y="113.5" transform="rotate(-90 188.4 113.5)">1M</text>
<text x="203.5" y="109.7">-</text>
<text x="225.9" y="110.4">10K1%</text>
<text x="331.3" y="112.8" transform="rotate(-90 331.3 112.8)">1M</text>
<text x="346.2" y="108.7">-</text>
<text x="369.5" y="110">10K1%</text>
<text x="105.2" y="117.4" transform="rotate(-90 105.2 117.4)">4.7K1%</text>
<text x="239.3" y="117.7" transform="rotate(-90 239.3 117.7)">4.7K1%</text>
<text x="382.3" y="116.8" transform="rotate(-90 382.3 116.8)">4.7K1%</text>
<text x="118.8" y="153.4">UI_10V</text>
<text x="252.9" y="153.9">UI_10V</text>
<text x="395.7" y="152.9">UI_10V</text>
<text x="13.5" y="169.1">UI4</text>
<text x="147.7" y="169.6">UI5</text>
<text x="290.4" y="168.6">UI6</text>
<text x="244.5" y="179.3">100K</text>
<text x="110.2" y="181.3">100K</text>
<text x="386.9" y="180.9">100K</text>
<text x="59.3" y="191.7">160R 1%</text>
<text x="106.4" y="186.8" transform="rotate(-90 106.4 186.8)">47K</text>
<text x="238.1" y="187" transform="rotate(-90 238.1 187)">47K</text>
<text x="337" y="191.8">160R 1%</text>
<text x="383.2" y="186.1" transform="rotate(-90 383.2 186.1)">47K</text>
<text x="132.9" y="197.9">UI4-R</text>
<text x="193.4" y="192.3">160R 1%</text>
<text x="121.4" y="203.2">4.7K</text>
<text x="255.7" y="201">4.7K</text>
<text x="277.4" y="200.3">UI5-R</text>
<text x="398.3" y="202.6">4.7K</text>
<text x="420.1" y="199.3">UI6-R</text>
<text x="94.3" y="207.4">UI4-I</text>
<text x="228.4" y="207.9">UI5-I</text>
<text x="371.1" y="206.9">UI6-I</text>
<text x="65" y="218.6">3</text>
<text x="69.3" y="220.2">+</text>
<text x="80" y="221.1">1</text>
<text x="134.1" y="221.5">ADC4</text>
<text x="203.5" y="220.7">+</text>
<text x="268.2" y="222">ADC5</text>
<text x="346.2" y="219.7">+</text>
<text x="411" y="221">ADC6</text>
<text x="54.5" y="228" transform="rotate(-90 54.5 228)">1M</text>
<text x="65" y="223.7">2</text>
<text x="69.3" y="224">-</text>
<text x="91.8" y="224.5">10K1%</text>
<text x="203.5" y="224.5">-</text>
<text x="226.8" y="225.8">10K1%</text>
<text x="331.2" y="227.4" transform="rotate(-90 331.2 227.4)">1M</text>
<text x="346.2" y="223.5">-</text>
<text x="368.5" y="224.2">10K1%</text>
<text x="105.2" y="232.1" transform="rotate(-90 105.2 232.1)">4.7K1%</text>
<text x="188.3" y="230" transform="rotate(-90 188.3 230)">1M</text>
<text x="239.3" y="232.5" transform="rotate(-90 239.3 232.5)">4.7K1%</text>
<text x="382" y="231.8" transform="rotate(-90 382 231.8)">4.7K1%</text>
</g>
<g font-size="2">
<text x="36.3" y="51.3">LB9</text>
<text x="38.1" y="53">1</text>
<text x="42.2" y="50.9">´ÅÖé</text>
<text x="44" y="53">2</text>
<text x="170" y="51.8">LB10</text>
<text x="172.2" y="53.5">1</text>
<text x="176.3" y="51.4">´ÅÖé</text>
<text x="178.2" y="53.5">2</text>
<text x="312.8" y="50.7">LB11</text>
<text x="315" y="52.5">1</text>
<text x="319.1" y="50.4">´ÅÖé</text>
<text x="320.9" y="52.5">2</text>
<text x="35.9" y="166.1">LB12</text>
<text x="38.1" y="167.8">1</text>
<text x="42.2" y="165.7">´ÅÖé</text>
<text x="44" y="167.8">2</text>
<text x="170" y="166.6">LB13</text>
<text x="176.3" y="166.2">´ÅÖé</text>
<text x="312.8" y="165.6">LB14</text>
<text x="315" y="167.3">1</text>
<text x="319.1" y="165.2">´ÅÖé</text>
<text x="320.9" y="167.3">2</text>
<text x="172.2" y="168.4">1</text>
<text x="178.2" y="168.4">2</text>
<text x="384" y="268.9">Size</text>
<text x="384" y="266.4">Title:</text>
<text x="390.6" y="268.9">Number</text>
<text x="414.5" y="268.9">Revision</text>
<text x="384" y="274">Date:</text>
<text x="385" y="271">B</text>
<text x="392.6" y="271">Pads-Logic 5.0</text>
<text x="409.4" y="274">Sheet 1/1</text>
<text x="417" y="271">First</text>
<text x="384" y="276.6">File:</text>
<text x="409.4" y="276.6">Draw By:luozb</text>
</g>
<g font-size="1.9">
<text x="96.3" y="59.5">Q16</text>
<text x="373.1" y="59">Q13</text>
<text x="92.6" y="61.4">AO3401A</text>
<text x="226.7" y="61.9">AO3401A</text>
<text x="230.4" y="60">Q10</text>
<text x="369.4" y="60.9">AO3401A</text>
<text x="77.5" y="81.3">AO3400A</text>
<text x="78.7" y="79.5">Q9</text>
<text x="211.6" y="81.8">AO3400A</text>
<text x="212.8" y="80">Q12</text>
<text x="354.3" y="80.8">AO3400A</text>
<text x="355.5" y="79">Q15</text>
<text x="373.1" y="173.8">Q23</text>
<text x="92.6" y="176.2">AO3401A</text>
<text x="96.3" y="174.3">Q17</text>
<text x="226.7" y="176.7">AO3401A</text>
<text x="230.4" y="174.8">Q20</text>
<text x="369.4" y="175.7">AO3401A</text>
<text x="77.5" y="196.1">AO3400A</text>
<text x="78.7" y="194.3">Q19</text>
<text x="211.6" y="196.7">AO3400A</text>
<text x="212.8" y="194.8">Q22</text>
<text x="354.3" y="195.6">AO3400A</text>
<text x="355.5" y="193.8">Q25</text>
</g>
</svg>
